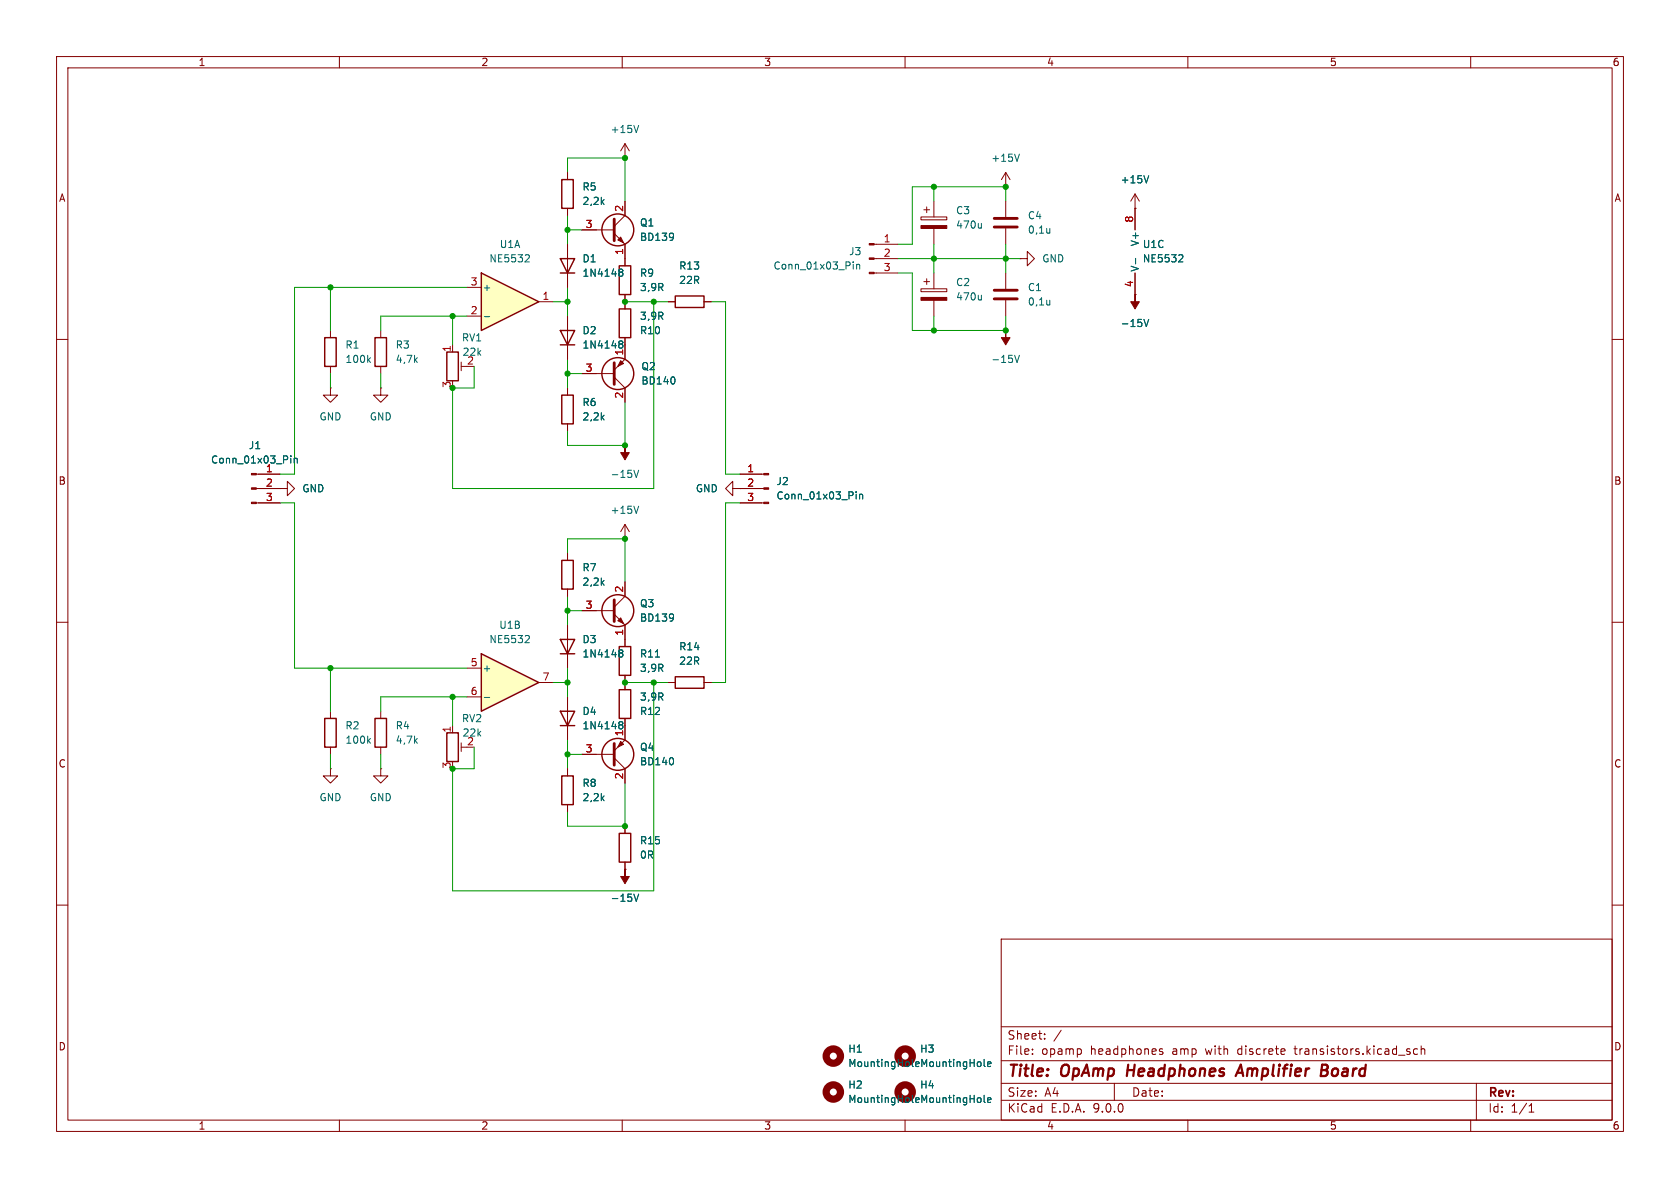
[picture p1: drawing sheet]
<svg xmlns="http://www.w3.org/2000/svg" width="297mm" height="210mm" viewBox="0 0 297 210" stroke-linecap="round" stroke-linejoin="round" font-family="sans-serif">
<g fill="none" stroke="#840000" stroke-width=".18">
<path d="M10 10h277v190h-277zM12 12h273v186h-273zM60 10v2M110 10v2M160 10v2M210 10v2M260 10v2M100.3 30.5v1.3M100.3 36.8v1.3M110.5 27.9h.1M110.5 25.4v2.5M110.5 35.6v2.5l-1.9 1.9"/>
<path d="M110.5 25.4l-.8 1.3M110.5 25.4l.8 1.3M162.8 38.4h4.6v.5h-4.6zM163.3 37.1h1M163.8 36.6v1M165.1 35.6v2.8M177.8 33h.1M177.8 30.5v2.5M177.8 35.6v2.8M177.8 30.5l-.8 1.3M177.8 30.5l.8 1.3M200.7 36.8h.1"/>
<path d="M200.7 34.3v6.3M200.7 34.3l-.8 1.3M200.7 34.3l.7 1.3M100.3 43.2v7.6M100.3 55.9v7.6M102.9 40.6h5.7M108.6 41.3l1.9 1.9v3.8M110.5 52.1v2.5M110.5 59.7v3.8l-1.9 1.9M118.1 53.3h1.3M124.5 53.3h1.2M154.5 43.2h4.2"/>
<path d="M154.5 45.7h4.2M154.5 48.3h4.2M162.8 51.1h4.6v.5h-4.6zM163.3 49.8h1M163.8 49.3v1M165.1 40.4v2.8M165.1 48.3v2.8M165.1 53.1v2.8M177.8 58.4h.1M177.8 40.4v2.8M177.8 48.3v2.8M177.8 53.1v2.8"/>
<path d="M180.3 45.7h1.3v1.3l1.3-1.3-1.3-1.2v1.2M180.3 45.7h.1M200.7 52.1h.1M200.7 48.3v3.8M10 60h2M100.3 68.6v1.3M100.3 74.9v1.3M102.9 66h5.7M108.6 66.7l1.9 1.9v2.5M110.5 78.7h.1M285 60h2M100.3 97.8v1.3"/>
<path d="M110.5 95.3h.1M110.5 92.7l-.8 1.3M110.5 92.7l.8 1.3M110.5 92.7v2.6M129.5 86.4v-1.3l-1.2 1.3 1.2 1.2v-1.2h1.3M130.8 86.4h.1M130.8 83.8h4.2M130.8 86.4h4.2M130.8 88.9h4.2M10 110h2M100.3 104.1v1.3M285 110h2"/>
<path d="M58.4 135.9v1.3h1.3l-1.3 1.2-1.3-1.2h1.3M58.4 135.9h.1M58.4 125.7v1.3M58.4 132.1v1.3M67.3 135.9v1.3h1.3l-1.3 1.2-1.3-1.2h1.3M67.3 135.9h.1M67.3 125.7v1.3M67.3 132.1v1.3M80 128.3v1.2M81.5 131.3v1.5M81.5 132.1h1M100.3 123.2v7.6"/>
<path d="M100.3 135.9v1.3M102.9 133.4h5.7M108.6 134l1.9 1.9v2.5M110.5 120.7v1.2M110.5 127v3.8l-1.9 1.9M100.3 142.2v1.3M110.5 153.7h.1M110.5 146.1v1.2M110.5 152.4v1.3M10 160h2M177 166h108v32h-108zM285 160h2"/>
<path d="M60 198v2M110 198v2M160 198v2M177 194.5h108M177 191.5h108M177 187.5h108M177 181.5h108M182.5 186.3v.1M182.5 185.5v.1M184.7 183.6v.1M184.7 182.8v.1M187.6 182.1l-1.3 2"/>
<path d="M191.1 185.5v.8M197 191.5v3M205 185.7l.6 .4-.2 .3-.4-.1M205.5 185.5l-.3-.1-.2 .2M210 198v2M250.6 185.5l-.4-.1-.3 .3v.4l.1 .2h.6M251.2 185.5l.3-.1 .3 .1 .1 .9M251.2 184.9v1.5M260 198v2M261 191.5v6.5M270.3 196.6h.9M270.3 195.5l.4-.4v1.5"/>
</g>
<path d="M199.5 188.2l-.3 2M218.4 190.2l1-2 .4 2M218.7 189.6h1M233.6 189.2h.7M233.7 188.2h.7a.49 .49 0 0 1 .3 .5 .49 .49 0 0 1-.4 .5l.3 .1a.58 .58 0 0 1-.3 .9h-.8z" fill="none" stroke="#840000" stroke-width=".4"/>
<g fill="none" stroke="#840000" stroke-width=".25">
<path d="M99.3 31.8h2v5h-2zM99.1 45.7h2.5l-1.3 2.6zM99.1 58.4h2.5l-1.3 2.6zM99.1 48.3h2.5M109.5 47h2v5.1h-2zM109.5 54.6h2v5.1h-2zM119.4 52.3h5.1v2.1h-5.1zM99.1 61h2.5M99.3 69.9h2v5h-2zM99.3 99.1h2v5h-2zM57.4 127h2v5.1h-2zM66.3 127h2v5.1h-2z"/>
<path d="M79 129.5h2v5.1h-2zM99.1 125.7h2.5l-1.3 2.6zM99.1 128.3h2.5M99.3 137.2h2v5h-2zM109.5 121.9h2v5.1h-2zM109.5 147.3h2v5.1h-2z"/>
<circle cx="109.2" cy="40.6" r="2.82"/>
<circle cx="109.2" cy="66" r="2.82"/>
<circle cx="109.2" cy="133.3" r="2.82"/>
</g>
<g fill="none" stroke="#006464" stroke-width=".18">
<path d="M112.9 22.2l-.4 1.2M173.5 39.5v.8M180.2 27.2l-.4 1.3M203.1 31.1l-.4 1.2M109.5 47.6h.4l.2 .1v.2l-.2 .2M109.5 48.1h.1M109.6 48.1h.3M109.6 48.1l-.1 .1M109.9 48.1l.2 .3v.3l-.2 .1h-.4M118.9 41.3h.1a1.07 1.07 0 0 1-.1 1.1M119.1 41.8l-.2 .1M150.8 46.3v.1"/>
<path d="M150.8 46.7v.9M151.4 46.7v.9M151.4 46.8l.2-.1 .3 .1 .1 .8M173.5 52.2v.8M173.5 40.2l-.2 .1M173.5 52.9l-.2 .1M185.6 40.4v.8M185.6 53.1v.8M185.6 53.8l-.1 .1M185.6 41.1l-.1 .1M200.8 45.7v.9M202.2 56.5l.5 1.2 .4-1.2"/>
<path d="M208.6 45l.4 .1 .1 .3-.8 .9h.8M109.5 60.3h.4l.2 .1v.2l-.2 .2M109.5 60.8h.1M109.6 60.8h.3M109.6 60.8l-.1 .1M109.9 60.8l.2 .3v.3l-.2 .1h-.4M119.2 66.7l.1 .4-.1 .7M179.4 62.8l.4 1.3 .4-1.3M112.1 83.1l.4 1.3 .4-1.3M112.9 89.5l-.4 1.2M151.4 86.9v.2M151.4 87.4v.8"/>
<path d="M152 87.4v.8M152 87.5l.1-.1h.4v.8M65.1 130.9l.4 .5M65.5 130.5l-.5 .5M109.5 128.1h.1M109.5 127.6h.4l.2 .1v.2l-.2 .2M109.6 128.1h.3M109.6 128.1l-.1 .1M109.9 128.1l.2 .3v.3l-.2 .1h-.4M118.9 134.1l.2 .3-.2 .7M112.1 158.1l.4 1.2 .4-1.2M161.3 194.7l.2 .2"/>
<path d="M161.3 188.4l.2 .1M162.3 194h-.2l-.2 .2v.6l.4 .1M162.3 187.7h-.2l-.2 .2v.6h.4M162.5 194.3l-.6 .2M162.5 188l-.6 .1M174 194.7l.2 .2M174 188.4l.2 .1M174.6 194.5l.6-.2-.1-.2-.3-.1-.2 .2v.6h.5M174.6 188.1l.6-.1-.1-.2-.3-.1-.2 .2v.6h.5"/>
</g>
<g fill="none" stroke="#840000" stroke-width="1.3">
<circle cx="147.3" cy="186.7" r="1.27"/>
<circle cx="147.3" cy="193" r="1.27"/>
<circle cx="160" cy="186.7" r="1.27"/>
<circle cx="160" cy="193" r="1.27"/>
</g>
<g fill="#840000" stroke="#840000" stroke-width=".18">
<path d="M110.5 78.7v1.3h.8l-.8 1.3-.8-1.3h.8z"/>
<path d="M135 83.7h.9v.2h-.9z"/>
<path d="M135 86.2h.9v.3h-.9z"/>
<path d="M135 88.8h.9v.2h-.9z"/>
<path d="M110.5 153.7v1.2h.8l-.8 1.3-.8-1.3h.8z"/>
<path d="M153.7 43.1h.8v.2h-.8z"/>
<path d="M153.7 45.6h.8v.2h-.8z"/>
<path d="M153.7 48.1h.8v.3h-.8z"/>
<path d="M109.2 42.4l.5-.5 .5 1z"/>
<path d="M109.7 131.1l.5 .5-1 .5z"/>
<path d="M109.7 63.8l.5 .5-1 .5z"/>
<path d="M162.8 39.9h4.6v.5h-4.6z"/>
<path d="M177.8 58.4v1.3h.8l-.8 1.3-.8-1.3h.8z"/>
<path d="M162.8 52.6h4.6v.5h-4.6z"/>
<path d="M200.7 52.1v1.2h.7l-.7 1.3-.8-1.3h.8z"/>
</g>
<path d="M108.6 38.7v3.8M175.8 38.6h4M175.8 51.3h4M175.8 52.8h4M175.8 40.1h4M108.6 64.1v3.8M108.6 131.4v3.9" fill="none" stroke="#840000" stroke-width=".51"/>
<path d="M85.1 48.3l10.1 5-10.1 5.1z" fill="#ffffc2"/>
<g fill="none" stroke="#840000" stroke-width=".25">
<path d="M57.4 59.7h2v5.1h-2zM66.3 59.7h2v5.1h-2zM85.1 48.3l10.1 5-10.1 5.1zM79 62.2h2v5.1h-2zM99.1 113h2.5l-1.3 2.6zM99.1 115.6h2.5M109.5 114.3h2v5.1h-2zM119.4 119.6h5.1v2.1h-5.1z"/>
<circle cx="109.2" cy="107.9" r="2.82"/>
</g>
<g fill="none" stroke="#840000" stroke-width=".18">
<path d="M58.4 58.4v1.3M67.3 58.4v1.3M82.5 50.8h2.6M82.5 55.9h2.6M95.2 53.3h2.6M58.4 68.6v1.3h1.3l-1.3 1.2-1.3-1.2h1.3M58.4 68.6h.1M58.4 64.8v1.2M67.3 68.6v1.3h1.3l-1.3 1.2-1.3-1.2h1.3M67.3 68.6h.1M67.3 64.8v1.2M80 61v1.2"/>
<path d="M81.5 64v1.5M81.5 64.8h1M45.3 83.8h4.2M45.3 86.4h4.2M45.3 88.9h4.2M49.5 86.4h1.3v-1.3l1.3 1.3-1.3 1.2v-1.2M49.5 86.4h.1M100.3 110.5v7.6M102.9 108h5.7M108.6 108.6l1.9 1.9v3.8M110.5 102.9v2.5l-1.9 1.9M110.5 119.4v1.3"/>
<path d="M118.1 120.7h1.3M124.5 120.7h1.2"/>
</g>
<g fill="none" stroke="#006464" stroke-width=".18">
<path d="M85.6 56h1M93 45l.5 .1 .1 .3-.8 .9h.8M65.1 63.6l.4 .5M65.5 63.2l-.5 .5M51.4 80.6v.1M51.4 81v.9M52 81v.9M52 81.1l.2-.1 .3 .1 .1 .8M109.5 115.4h.1M109.5 114.9h.4l.2 .1v.2l-.2 .2M109.6 115.4h.3M109.6 115.4l-.1 .1"/>
<path d="M109.9 115.4l.2 .3v.3l-.2 .1h-.4M115.9 116.1h.7M118.9 108.6l.1 .1a1.07 1.07 0 0 1-.1 1M119.1 109.1l-.2 .2"/>
</g>
<path d="M108.6 106v3.9" fill="none" stroke="#840000" stroke-width=".51"/>
<g fill="#840000" stroke="#840000" stroke-width=".18">
<path d="M109.2 109.7l.5-.5 .5 1z"/>
<path d="M44.4 83.7h.9v.2h-.9z"/>
<path d="M44.4 86.2h.9v.3h-.9z"/>
<path d="M44.4 88.8h.9v.2h-.9z"/>
</g>
<path d="M85.1 115.6l10.1 5.1-10.1 5z" fill="#ffffc2"/>
<path d="M85.1 115.6l10.1 5.1-10.1 5z" fill="none" stroke="#840000" stroke-width=".25"/>
<g fill="none" stroke="#840000" stroke-width=".18">
<path d="M100.3 30.5v1.3M100.3 36.8v1.3M110.5 35.6v2.5M200.7 36.8h.1M200.7 36.8v3.8M100.3 43.2v2.5M100.3 48.3v2.5M100.3 55.9v2.5M102.9 40.6h2.5M110.5 43.2v3.8M110.5 52.1v2.5M110.5 59.7v3.8"/>
<path d="M118.1 53.3h1.3M124.5 53.3h1.2M200.7 52.1h.1M200.7 48.3v3.8M100.3 61v2.5M100.3 68.6v1.3M100.3 74.9v1.3M102.9 66h2.5M110.5 68.6v2.5M45.7 83.8h3.8M45.7 86.4h3.8M45.7 88.9h3.8"/>
<path d="M49.5 86.4h.1M100.3 97.8v1.3M130.8 86.4h.1M130.8 83.8h3.8M130.8 86.4h3.8M130.8 88.9h3.8M82.5 118.1h2.6M100.3 104.1v1.3M100.3 110.5v2.5M100.3 115.6v2.5M102.9 108h2.5M110.5 102.9v2.5"/>
<path d="M110.5 110.5v3.8M110.5 119.4v2.5M82.5 123.2h2.6M95.2 120.7h2.6M100.3 123.2v2.5M100.3 128.3v2.5M100.3 135.9v1.3M102.9 133.4h2.5M110.5 127v3.8M110.5 135.9v2.5M118.1 120.7h1.3M124.5 120.7h1.2"/>
<path d="M100.3 142.2v1.3M110.5 153.7h.1M110.5 146.1v1.2M110.5 152.4v1.3"/>
</g>
<g fill="none" stroke="#006464" stroke-width=".18">
<path d="M203.1 31.1l-.4 1.2M109.5 47.6h.4l.2 .1v.2l-.2 .2M109.5 48.1h.1M109.6 48.1h.3M109.6 48.1l-.1 .1M109.9 48.1l.2 .3v.3l-.2 .1h-.4M118.9 41.3h.1a1.07 1.07 0 0 1-.1 1.1M119.1 41.8l-.2 .1M200.8 45.7v.9M202.2 56.5l.5 1.2 .4-1.2M208.6 45l.4 .1 .1 .3-.8 .9h.8M109.5 60.3h.4l.2 .1v.2l-.2 .2"/>
<path d="M109.5 60.8h.1M109.6 60.8h.3M109.6 60.8l-.1 .1M109.9 60.8l.2 .3v.3l-.2 .1h-.4M119.2 66.7l.1 .4-.1 .7M51.4 80.6v.1M51.4 81v.9M52 81v.9M52 81.1l.2-.1 .3 .1 .1 .8M151.4 86.9v.2M151.4 87.4v.8M152 87.4v.8"/>
<path d="M152 87.5l.1-.1h.4v.8M93 112.3l.5 .1 .1 .3-.8 .9h.8M109.5 114.9h.4l.2 .1v.2l-.2 .2M109.5 115.4h.1M109.6 115.4h.3M109.6 115.4l-.1 .1M109.9 115.4l.2 .3v.3l-.2 .1h-.4M115.9 116.1h.7M118.9 108.6l.1 .1a1.07 1.07 0 0 1-.1 1M119.1 109.1l-.2 .2M85.6 123.3h1M109.5 128.1h.1"/>
<path d="M109.5 127.6h.4l.2 .1v.2l-.2 .2M109.6 128.1h.3M109.6 128.1l-.1 .1M109.9 128.1l.2 .3v.3l-.2 .1h-.4M118.9 134.1l.2 .3-.2 .7M112.1 158.1l.4 1.2 .4-1.2M161.3 194.7l.2 .2M161.3 188.4l.2 .1M162.3 194h-.2l-.2 .2v.6l.4 .1M162.3 187.7h-.2l-.2 .2v.6h.4M162.5 194.3l-.6 .2M162.5 188l-.6 .1"/>
<path d="M174 194.7l.2 .2M174 188.4l.2 .1M174.6 194.5l.6-.2-.1-.2-.3-.1-.2 .2v.6h.5M174.6 188.1l.6-.1-.1-.2-.3-.1-.2 .2v.6h.5"/>
</g>
<g fill="none" stroke="#009600" stroke-width=".18">
<path d="M100.3 30.5v-2.6h10.2v7.7M100.3 38.1v5.1M165.1 33v2.6M177.8 35.6v-2.6h-16.5v10.2h-2.6M58.4 50.8v7.6M80 55.9v5.1M82.5 50.8h-30.4v33h-2.6M82.5 55.9h-15.2v2.5M97.8 53.3h2.5M100.3 50.8v5.1M100.3 40.6h2.6M110.5 53.3h7.6"/>
<path d="M115.6 53.3v33.1h-35.6v-17.8h3.8v-3.8M125.7 53.3h2.6v30.5h2.5M158.7 48.3h2.6v10.1h16.5v-2.5M158.7 45.7h21.6M165.1 43.2v5.1M165.1 55.9v2.5M177.8 43.2v5.1M58.4 66v2.6M67.3 66v2.6M100.3 63.5v5.1M100.3 66h2.6M110.5 71.1v7.6h-10.2v-2.5"/>
<path d="M49.5 88.9h2.6v29.2h30.4M100.3 97.8v-2.5h10.2v7.6M130.8 88.9h-2.5v31.8h-2.6M58.4 118.1v7.6M100.3 108h2.6M100.3 105.4v5.1M100.3 118.1v5.1M58.4 133.4v2.5M67.3 133.4v2.5M80 123.2v5.1M82.5 123.2h-15.2v2.5M97.8 120.7h2.5"/>
<path d="M100.3 130.8v5.1M100.3 133.4h2.6M110.5 138.4v7.7h-10.2v-2.6M110.5 120.7h7.6M115.6 120.7v36.8h-35.6v-21.6h3.8v-3.8"/>
</g>
<g fill="#009600" stroke="#009600" stroke-width=".18">
<circle cx="80" cy="123.2" r=".46"/>
<circle cx="80" cy="135.9" r=".46"/>
<circle cx="110.5" cy="146.1" r=".46"/>
<circle cx="100.3" cy="133.4" r=".46"/>
<circle cx="115.6" cy="53.3" r=".46"/>
<circle cx="100.3" cy="108" r=".46"/>
<circle cx="110.5" cy="27.9" r=".46"/>
<circle cx="110.5" cy="78.7" r=".46"/>
<circle cx="110.5" cy="53.3" r=".46"/>
<circle cx="100.3" cy="40.6" r=".46"/>
<circle cx="110.5" cy="95.3" r=".46"/>
<circle cx="177.8" cy="33" r=".46"/>
<circle cx="177.8" cy="45.7" r=".46"/>
<circle cx="165.1" cy="45.7" r=".46"/>
<circle cx="165.1" cy="58.4" r=".46"/>
<circle cx="165.1" cy="33" r=".46"/>
<circle cx="177.8" cy="58.4" r=".46"/>
<circle cx="58.4" cy="50.8" r=".46"/>
<circle cx="100.3" cy="66" r=".46"/>
<circle cx="115.6" cy="120.7" r=".46"/>
<circle cx="80" cy="68.6" r=".46"/>
<circle cx="80" cy="55.9" r=".46"/>
<circle cx="58.4" cy="118.1" r=".46"/>
<circle cx="110.5" cy="120.7" r=".46"/>
<circle cx="100.3" cy="120.7" r=".46"/>
<circle cx="100.3" cy="53.3" r=".46"/>
</g>
<g font-size="2.8" fill="#840000">
<text x="178" y="190.9">Title:</text>
<text x="187.7" y="190.9">OpAmp</text>
<text x="200.1" y="190.9">Headphones</text>
<text x="220.4" y="190.9">Amplifier</text>
<text x="236" y="190.9">Board</text>
</g>
<g font-size="2.1" fill="#840000">
<text x="178" y="184">Sheet:</text>
<text x="178" y="186.7">File:</text>
<text x="184.1" y="186.7">opamp</text>
<text x="192.8" y="186.7">headphones</text>
<text x="207.4" y="186.7">amp</text>
<text x="213.4" y="186.7">with</text>
<text x="219.2" y="186.7">discrete</text>
<text x="229.4" y="186.7">transistors.kicad_sch</text>
<text x="178" y="196.9">KiCad</text>
<text x="178" y="194.1">Size:</text>
<text x="184.7" y="194.1">A4</text>
<text x="185.7" y="196.9">E.D.A.</text>
<text x="193.3" y="196.9">9.0.0</text>
<text x="200" y="194.1">Date:</text>
<text x="263" y="194.3">Rev:</text>
<text x="263" y="196.9">Id:</text>
<text x="267.1" y="196.9">1/1</text>
</g>
<g font-size="1.8" fill="#840000">
<text x="35" y="11.9">1</text>
<text x="85" y="11.9">2</text>
<text x="135" y="11.9">3</text>
<text x="185" y="11.9">4</text>
<text x="235" y="11.9">5</text>
<text x="285" y="11.9">6</text>
<text x="10.3" y="35.9">A</text>
<text x="285.3" y="35.9">A</text>
<text x="10.3" y="85.9">B</text>
<text x="285.3" y="85.9">B</text>
<text x="10.3" y="135.9">C</text>
<text x="285.3" y="135.9">C</text>
<text x="10.3" y="185.9">D</text>
<text x="285.3" y="185.9">D</text>
<text x="35" y="199.9">1</text>
<text x="85" y="199.9">2</text>
<text x="135" y="199.9">3</text>
<text x="185" y="199.9">4</text>
<text x="235" y="199.9">5</text>
<text x="285" y="199.9">6</text>
</g>
<g font-size="1.8" fill="#006464">
<text x="107.8" y="23.7">+15V</text>
<text x="175.2" y="28.8">+15V</text>
<text x="102.9" y="33.9">R5</text>
<text x="198" y="32.6">+15V</text>
<text x="102.9" y="36.4">2,2k</text>
<text x="113" y="40.2">Q1</text>
<text x="168.9" y="38.1">C3</text>
<text x="168.9" y="40.6">470u</text>
<text x="181.6" y="39">C4</text>
<text x="181.6" y="41.5">0,1u</text>
<text x="86.4" y="46.6">NE5532</text>
<text x="88.3" y="44">U1A</text>
<text x="102.9" y="46.6">D1</text>
<text x="113" y="42.8">BD139</text>
<text x="120" y="47.9">R13</text>
<text x="136.6" y="47.9">Conn_01x03_Pin</text>
<text x="150" y="45.3">J3</text>
<text x="184.2" y="46.6">GND</text>
<text x="201.5" y="43.6" transform="rotate(-90 201.5 43.6)">V+</text>
<text x="201.9" y="46.6">NE5532</text>
<text x="201.9" y="44">U1C</text>
<text x="85.2" y="51.7">+</text>
<text x="102.9" y="49.1">1N4148</text>
<text x="113" y="49.1">R9</text>
<text x="113" y="51.7">3,9R</text>
<text x="120" y="50.4">22R</text>
<text x="168.9" y="50.8">C2</text>
<text x="168.9" y="53.3">470u</text>
<text x="181.6" y="51.7">C1</text>
<text x="201.5" y="48.1" transform="rotate(-90 201.5 48.1)">V-</text>
<text x="102.9" y="59.3">D2</text>
<text x="113" y="59.3">R10</text>
<text x="113" y="56.7">3,9R</text>
<text x="181.6" y="54.2">0,1u</text>
<text x="198" y="58">-15V</text>
<text x="61" y="61.8">R1</text>
<text x="61" y="64.4">100k</text>
<text x="69.9" y="61.8">R3</text>
<text x="69.9" y="64.4">4,7k</text>
<text x="81.6" y="60.6">RV1</text>
<text x="81.7" y="63.1">22k</text>
<text x="82.5" y="64.5">2</text>
<text x="102.9" y="61.8">1N4148</text>
<text x="113.3" y="65.6">Q2</text>
<text x="175.2" y="64.4">-15V</text>
<text x="102.9" y="72">R6</text>
<text x="113.3" y="68.2">BD140</text>
<text x="56.4" y="74.5">GND</text>
<text x="65.3" y="74.5">GND</text>
<text x="102.9" y="74.5">2,2k</text>
<text x="37.2" y="82.1">Conn_01x03_Pin</text>
<text x="43.9" y="79.6">J1</text>
<text x="53.3" y="87.2">GND</text>
<text x="107.8" y="84.7">-15V</text>
<text x="122.9" y="87.2">GND</text>
<text x="137.2" y="86">J2</text>
<text x="137.2" y="88.5">Conn_01x03_Pin</text>
<text x="107.8" y="91">+15V</text>
<text x="102.9" y="101.2">R7</text>
<text x="102.9" y="103.7">2,2k</text>
<text x="113" y="107.5">Q3</text>
<text x="86.4" y="113.9">NE5532</text>
<text x="88.2" y="111.4">U1B</text>
<text x="102.9" y="113.9">D3</text>
<text x="113" y="110.1">BD139</text>
<text x="85.2" y="119">+</text>
<text x="102.9" y="116.4">1N4148</text>
<text x="113" y="116.4">R11</text>
<text x="113" y="119">3,9R</text>
<text x="120" y="115.2">R14</text>
<text x="120" y="117.7">22R</text>
<text x="113" y="124.1">3,9R</text>
<text x="61" y="129.1">R2</text>
<text x="61" y="131.7">100k</text>
<text x="69.9" y="129.1">R4</text>
<text x="69.9" y="131.7">4,7k</text>
<text x="81.6" y="127.9">RV2</text>
<text x="81.7" y="130.4">22k</text>
<text x="82.5" y="131.8">2</text>
<text x="102.9" y="126.6">D4</text>
<text x="102.9" y="129.1">1N4148</text>
<text x="113" y="126.6">R12</text>
<text x="113" y="135.5">BD140</text>
<text x="113" y="132.9">Q4</text>
<text x="56.4" y="141.8">GND</text>
<text x="65.3" y="141.8">GND</text>
<text x="102.9" y="139.3">R8</text>
<text x="102.9" y="141.8">2,2k</text>
<text x="113" y="149.5">R15</text>
<text x="113" y="152">0R</text>
<text x="107.8" y="159.6">-15V</text>
<text x="149.9" y="186.3">H1</text>
<text x="149.9" y="188.8">MountingHole</text>
<text x="162.6" y="186.3">H3</text>
<text x="162.6" y="188.8">MountingHole</text>
<text x="149.9" y="192.6">H2</text>
<text x="149.9" y="195.2">MountingHole</text>
<text x="162.6" y="192.6">H4</text>
<text x="162.6" y="195.2">MountingHole</text>
</g>
<g font-size="1.8" fill="#a90000">
<text x="103.4" y="40.4">3</text>
<text x="110.2" y="37.5" transform="rotate(-90 110.2 37.5)">2</text>
<text x="200.4" y="39.4" transform="rotate(-90 200.4 39.4)">8</text>
<text x="110.2" y="45.2" transform="rotate(-90 110.2 45.2)">1</text>
<text x="156.1" y="42.9">1</text>
<text x="156.1" y="45.5">2</text>
<text x="83.1" y="50.5">3</text>
<text x="95.8" y="53.1">1</text>
<text x="156.1" y="48">3</text>
<text x="200.4" y="50.9" transform="rotate(-90 200.4 50.9)">4</text>
<text x="83.1" y="55.6">2</text>
<text x="79.8" y="62.3" transform="rotate(-90 79.8 62.3)">1</text>
<text x="103.4" y="65.8">3</text>
<text x="110.2" y="62.9" transform="rotate(-90 110.2 62.9)">1</text>
<text x="79.8" y="68.7" transform="rotate(-90 79.8 68.7)">3</text>
<text x="110.2" y="70.6" transform="rotate(-90 110.2 70.6)">2</text>
<text x="46.9" y="83.6">1</text>
<text x="132" y="83.6">1</text>
<text x="46.9" y="86.1">2</text>
<text x="46.9" y="88.6">3</text>
<text x="132" y="86.1">2</text>
<text x="132" y="88.6">3</text>
<text x="103.4" y="107.7">3</text>
<text x="110.2" y="104.8" transform="rotate(-90 110.2 104.8)">2</text>
<text x="110.2" y="112.5" transform="rotate(-90 110.2 112.5)">1</text>
<text x="83.1" y="117.9">5</text>
<text x="83.1" y="122.9">6</text>
<text x="95.8" y="120.4">7</text>
<text x="79.8" y="129.6" transform="rotate(-90 79.8 129.6)">1</text>
<text x="110.2" y="130.2" transform="rotate(-90 110.2 130.2)">1</text>
<text x="79.8" y="136" transform="rotate(-90 79.8 136)">3</text>
<text x="103.4" y="133.1">3</text>
<text x="110.2" y="137.9" transform="rotate(-90 110.2 137.9)">2</text>
</g>
</svg>
